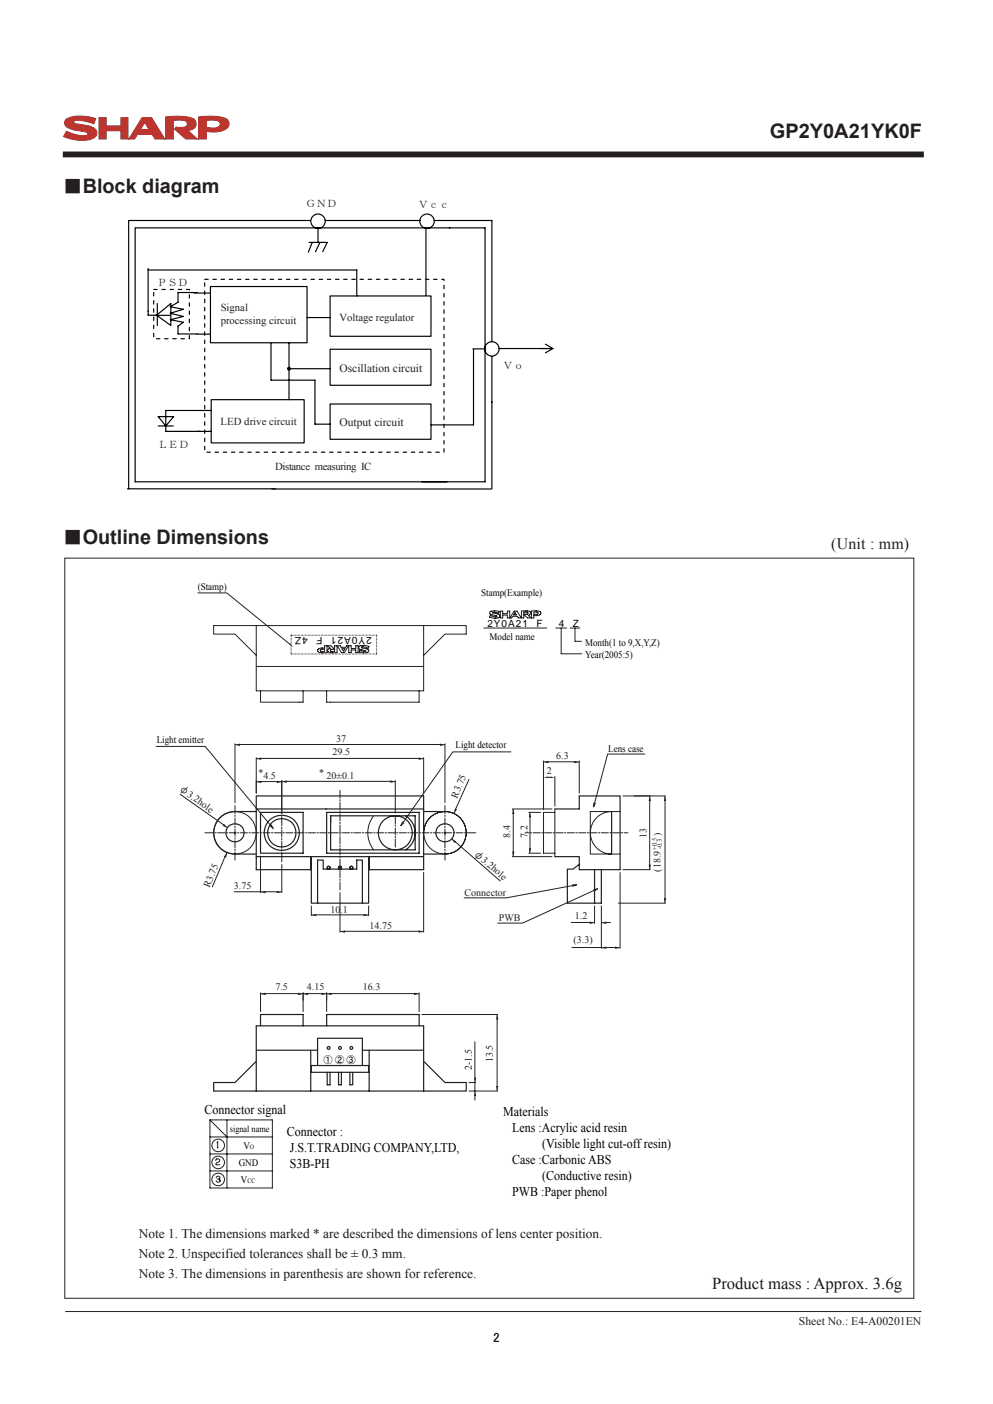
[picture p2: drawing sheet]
<svg xmlns="http://www.w3.org/2000/svg" width="210mm" height="297mm" viewBox="0 0 210 297" stroke-linecap="round" stroke-linejoin="round" font-family="sans-serif">
<path d="M13.9 32.7h180.8" fill="none" stroke="#231f20" stroke-width="1.2"/>
<path d="M13.7 118.1h179.5v156.6h-179.5zM13.9 277.5h180.8" fill="none" stroke="#231f20" stroke-width=".21"/>
<g fill="none" stroke="#050100" stroke-width=".25">
<path d="M28.6 48.2h74v53.7h-74v-53.6M31.2 57.1h44.2v5.5M31.3 56.8v9.9h4.7M65.3 51.3h3.9l-1 1.9M65.6 46.6h-38.4v56.8M66 51.3l-.8 2.1M67.3 48.3v3M67.7 51.3l-1 1.9M68.8 46.6h20M90.1 48.4v14.1M91.8 46.6h12.2v25.7M33.1 66.7l3-2.5v4.7z"/>
<path d="M33.3 64.2v4.7M41 62h3.5M41.6 70.7h2.9M41.8 61.9h-4.2v2l-1.6 1 2.8 .5-2.8 .9 2.8 .7-2.8 .6 2.8 .6-1.2 .8v1.7h4.2M44.5 60.6h20.4v11.9h-20.4zM57.3 72.7v7.7h9.3v9.3h3.2M61.1 72.5v12.1M61.1 78h8.7M64.9 67.2h4.9M69.8 73.9h21.3v7.6h-21.3zM69.8 62.6h21.3v8.5h-21.3zM100 73.8h2.5"/>
<path d="M100.1 73.9v16h-9M104 75.5v27.9M105.5 73.7h11.4M115.3 72.8l1.6 .9M116.9 73.7l-1.6 1M33.5 88.1h3.2l-1.6 2zM33.5 90.1h3.2M44.7 84.6h19.6v9.1h-19.6zM44.7 86.8h-9.6v4.5h9.6M69.8 85.5h21.3v7.4h-21.3zM26.9 103.4h31.4M57.5 103.5h46.4"/>
<circle cx="67.2" cy="46.8" r="1.52"/>
<circle cx="90.3" cy="46.8" r="1.52"/>
<circle cx="104" cy="73.8" r="1.52"/>
</g>
<path d="M43.3 59.1h50.6v36.6h-50.6v-36.6M32.5 61.2h7.5v10.5h-7.5v-10.5" fill="none" stroke="#050100" stroke-width=".25" stroke-dasharray=".7 1"/>
<circle cx="61.1" cy="78" r=".3" fill="#050100"/>
<circle cx="61.1" cy="78" r=".3" fill="none" stroke="#050100" stroke-width=".25"/>
<g fill="none" stroke="#231f20" stroke-width=".21">
<path d="M49.7 157.3v12.5M50.6 157.5h42.5M94.1 157.3v12.5M44.4 236.9h13.2v14.4h-13.2zM44.4 236.9l3.6 3.6M48 236.9v14.4M44.4 244.1h13.2M44.4 240.5h13.2M44.4 247.7h13.2M45.6 245.6l.3-.4 .5 .2a.5 .5 0 0 1-.5 .6l-.3 .4h.8M45.7 249.8l.3 .3h.3l.2-.2M45.7 249.1l.3-.3 .5 .2v.2l-.2 .2h-.3"/>
<path d="M45.9 241.8l.1-.2 .1 1.2M46 242.8h.1M46.3 249.4l.2 .2v.3v-.2"/>
<circle cx="46.1" cy="242.3" r="1.33"/>
<circle cx="46.1" cy="249.5" r="1.33"/>
<circle cx="46.1" cy="245.9" r="1.33"/>
</g>
<path d="M93.1 157.4l1 .1-1 .2z" fill="#231f20"/>
<path d="M93.1 157.4v.3l1-.2" fill="none" stroke="#231f20" stroke-width=".21"/>
<path d="M49.7 157.5l.9-.1v.3z" fill="#231f20"/>
<g fill="none" stroke="#231f20" stroke-width=".21">
<path d="M50.6 157.4v.3l-.9-.2M43.3 176.2h1.8M45.4 176.2h.3M46 176.2h1.5M47.8 176.2h.3M48.4 176.2h1.5M49.7 170.4v1.7M49.7 172.4v.3M49.7 173v1.5M49.7 174.8v.3M49.7 175.4v1.5M49.7 177.2v.3"/>
<path d="M49.7 177.8v1.5M49.7 179.6v.3M50.2 176.2h.3M50.8 176.2h1.5M52.6 176.2h.3M53.2 176.2h1.5M55 176.2h.3M55.6 176.2h1.5M57.4 176.2h.3M58 176.2h1.5M59.8 176.2h.3M60.4 176.2h1.5"/>
<path d="M62.2 176.2h.3M62.8 176.2h1.5M64.6 176.2h.3M65.2 176.2h1.5M67 176.2h.3M67.6 176.2h1.5M69.4 176.2h.3M70 176.2h1.5M71.8 176.2h.3M72.4 176.2h1.5M74.2 176.2h.3M74.8 176.2h1.5"/>
<path d="M76.6 176.2h.3M77.2 176.2h1.5M79 176.2h.3M79.6 176.2h1.5M81.4 176.2h.3M82 176.2h1.5M83.8 176.2h.3M84.4 176.2h1.5M86.2 176.2h.3M86.8 176.2h1.5M88.6 176.2h.3M89.2 176.2h1.5"/>
<path d="M91 176.2h.3M91.6 176.2h1.5M93.4 176.2h.3M94 176.2h1.5M94.1 170.4v1.7M94.1 172.4v.3M94.1 173v1.5M94.1 174.8v.3M94.1 175.4v1.5M94.1 177.2v.3M94.1 177.8v1.5M94.1 179.6v.3"/>
<path d="M95.8 176.2h.3M96.4 176.2h1.5M98.2 176.2h.3M98.8 176.2h1.8M49.7 180.2v1.8M71.9 188.9v8.3M72.8 197h15.8M89.6 184.6v12.6M94.1 180.2v1.8"/>
</g>
<g fill="none" stroke="#231f20" stroke-width=".25">
<path d="M54.2 171.7h-4.5a4.5 4.5 0 0 0-4.5 4.5 4.5 4.5 0 0 0 4.5 4.5h4.5M89.6 171.7h4.5M89.6 180.7h4.5M63.3 214.6h-8.2v2.4M69.9 214.6h18.7v2.4"/>
<circle cx="49.7" cy="176.2" r="1.92"/>
<circle cx="94.1" cy="176.2" r="1.92"/>
</g>
<path d="M71.9 197l.9-.1v.3z" fill="#231f20"/>
<path d="M72.8 196.9v.3l-.9-.2" fill="none" stroke="#231f20" stroke-width=".21"/>
<path d="M88.6 196.9l1 .1-1 .2z" fill="#231f20"/>
<path d="M54.2 165.2v2.6M55.2 165.4h3.4M59.6 165.2v6.9M88.6 196.9v.3l1-.2" fill="none" stroke="#231f20" stroke-width=".21"/>
<path d="M54.2 165.4l1-.2v.3z" fill="#231f20"/>
<path d="M55.2 165.2v.3l-1-.1" fill="none" stroke="#231f20" stroke-width=".21"/>
<path d="M58.6 165.2l1 .2-1 .1z" fill="#231f20"/>
<path d="M58.6 165.2v.3l1-.1M71.5 183.6h.7" fill="none" stroke="#231f20" stroke-width=".21"/>
<g fill="none" stroke="#231f20" stroke-width=".25">
<path d="M54.2 171.2h35.4M55.1 171.9h9v8.6h-9zM69.1 171.9h19.5v8.6h-19.5zM69.9 172.6h17.9v7.2h-17.9zM85.7 172.6a4.2 4.2 0 0 1 0 7.2M122.5 168.4v2.8h-5.2M54.2 181.2h35.4M65.7 181.2v2.8h-11.5v-15.6h35.4v15.6h-11.5v-2.8M65.8 181.2v9.9h12.2v-9.9M67.2 191.1v-9.1h1.1v1.9h7.1v-1.9h1.2v9.1M69.2 183.9l.1-.5 .2-.1 .3 .2v.4M69.3 183.4h.4v.4h-.4z"/>
<path d="M71.6 183.9v-.3a.3 .3 0 0 1 .3-.3 .3 .3 0 0 1 .3 .3v.3M74 183.9l.1-.5 .2-.1 .3 .2v.4M117.3 181.2h5.2v2.8M122.5 182.9l-1.3 1h-1.2v7.2h5.7M125.7 184v7.1h1.5v-7.1M54.2 217h35.4M63.3 214.6h.8v2.4M69.9 214.6h-.8v2.4M54.2 222.2h13M65.7 226.9h12.4M65.7 225.4h12.4M65.8 225.4v1.5"/>
<path d="M67.2 225.4v-5.7h9.4v5.7M69.2 226.9v2.6h.6v-2.6M69.3 221.5h.4v.4h-.4l-.1-.2zM71.6 226.9v2.6h.6v-2.6M74 226.9v2.6h.6M74.6 226.9v2.5M76.6 222.2h13M78 225.4v1.5"/>
<circle cx="59.6" cy="176.2" r="3.7"/>
<circle cx="59.6" cy="176.2" r="3"/>
<circle cx="83.6" cy="176.2" r="3.6"/>
<circle cx="71.9" cy="183.6" r=".3"/>
<circle cx="74.3" cy="183.6" r=".3"/>
<circle cx="71.9" cy="221.7" r=".3"/>
<circle cx="74.3" cy="221.7" r=".3"/>
</g>
<path d="M114.9 161.2l1-.2v.3z" fill="#231f20"/>
<path d="M115.9 161v.3l-1-.1" fill="none" stroke="#231f20" stroke-width=".21"/>
<path d="M121.5 161l1 .2-1 .1z" fill="#231f20"/>
<path d="M121.5 161v.3l1-.1M120.8 195.2h4M125.7 191.7v3.6M128.1 195.2h1" fill="none" stroke="#231f20" stroke-width=".21"/>
<path d="M127.2 195.2l.9-.2v.3z" fill="#231f20"/>
<path d="M128.1 195v.3l-.9-.1" fill="none" stroke="#231f20" stroke-width=".21"/>
<path d="M124.8 195l.9 .2-.9 .1z" fill="#231f20"/>
<path d="M124.8 195v.3l.9-.1" fill="none" stroke="#231f20" stroke-width=".21"/>
<path d="M125.6 169.8l.3 .1-.4 .9z" fill="#231f20"/>
<path d="M136.3 159.5h-7.8l-2.7 10.3M125.6 169.8l-.1 1 .4-.9" fill="none" stroke="#231f20" stroke-width=".21"/>
<path d="M121 187.2h1l-.9 .3z" fill="#231f20"/>
<path d="M117.3 171.2v.7h-2.4v8.6h2.4M117.3 171.9v9.3M121 187.2h1l-.9 .3M121 187.4l-13.9 2.5" fill="none" stroke="#231f20" stroke-width=".21"/>
<path d="M112 171.9l.2 .9h-.3z" fill="#231f20"/>
<path d="M112 171.9l.2 .9h-.3" fill="none" stroke="#231f20" stroke-width=".21"/>
<path d="M111.9 179.6h.3l-.2 .9z" fill="#231f20"/>
<path d="M111.9 179.6h.3l-.2 .9M115.9 164.5h.5M117.3 164.3v6.3" fill="none" stroke="#231f20" stroke-width=".21"/>
<g fill="#231f20">
<path d="M114.9 164.5l1-.2v.3z"/>
<path d="M116.4 164.3l.9 .2-.9 .1z"/>
</g>
<path d="M108.3 171.2h8.4M108.5 172.1v8.2M108.3 181.2h8.4" fill="none" stroke="#231f20" stroke-width=".21"/>
<path d="M108.5 171.2l.1 .9h-.3z" fill="#231f20"/>
<path d="M108.5 171.2l.1 .9h-.3" fill="none" stroke="#231f20" stroke-width=".21"/>
<path d="M108.3 180.3h.3l-.1 .9z" fill="#231f20"/>
<path d="M99.2 164.9l-2.9 6.3M108.3 180.3h.3l-.1 .9" fill="none" stroke="#231f20" stroke-width=".21"/>
<path d="M96.2 171.2l.3 .1-.6 .8z" fill="#231f20"/>
<path d="M94 176.2h.2M94.1 176.1v.2M96.2 171.2l.3 .1-.6 .8M47.6 181.2l-2.7 6.4" fill="none" stroke="#231f20" stroke-width=".21"/>
<path d="M48 180.3l-.3 1-.3-.1z" fill="#231f20"/>
<path d="M49.6 176.2h.2M49.7 176.1v.2M48 180.3l-.3 1-.3-.1M65.8 191.7v2M66.8 193.6h10.2M78 191.7v2" fill="none" stroke="#231f20" stroke-width=".21"/>
<path d="M65.8 193.6l1-.2v.3z" fill="#231f20"/>
<path d="M66.8 193.4v.3l-1-.1" fill="none" stroke="#231f20" stroke-width=".21"/>
<path d="M77 193.4l1 .2-1 .1z" fill="#231f20"/>
<g fill="none" stroke="#231f20" stroke-width=".21">
<path d="M89.6 176.2a4.5 4.5 0 0 1 4.5-4.5 4.5 4.5 0 0 1 4.5 4.5 4.5 4.5 0 0 1-4.5 4.5M131.7 168.4h5.8M137.4 169.3v13.7M77 193.4v.3l1-.1M131.7 184h5.8"/>
<circle cx="49.7" cy="176.2" r="4.5"/>
<circle cx="94.1" cy="176.2" r="4.5"/>
</g>
<path d="M137.3 168.4l.2 .9h-.3z" fill="#231f20"/>
<path d="M137.3 168.4l.2 .9h-.3" fill="none" stroke="#231f20" stroke-width=".21"/>
<path d="M137.2 183h.3l-.2 1z" fill="#231f20"/>
<path d="M137.2 183h.3l-.2 1" fill="none" stroke="#231f20" stroke-width=".21"/>
<path d="M122.5 168.4h8.6v15.6h-8.6M129.3 171.7v9M54.2 224.5l-4.5 4.5h-4.5v1.8M89.6 224.5l4.5 4.5h4.5" fill="none" stroke="#231f20" stroke-width=".25"/>
<path d="M100.4 230.8l.2 1h-.4z" fill="#231f20"/>
<path d="M100.4 230.8l.2 1h-.4" fill="none" stroke="#231f20" stroke-width=".21"/>
<path d="M100.2 228.1h.4l-.2 .9z" fill="#231f20"/>
<path d="M100.2 228.1h.4l-.2 .9" fill="none" stroke="#231f20" stroke-width=".21"/>
<path d="M54.2 217v13.8M89.6 217v13.8M65.7 222.2v8.6M78.1 222.2v8.6M98.6 229v1.8h-53.4" fill="none" stroke="#231f20" stroke-width=".25"/>
<path d="M105.1 214.6l.1 1h-.3z" fill="#231f20"/>
<path d="M105.1 214.6l.1 1h-.3" fill="none" stroke="#231f20" stroke-width=".21"/>
<path d="M104.9 229.9h.3l-.1 .9z" fill="#231f20"/>
<g fill="none" stroke="#231f20" stroke-width=".21">
<path d="M71.9 167.2v1.7M71.9 169.2v.3M71.9 169.8v1.5M71.9 171.6v.3M71.9 172.2v1.5M71.9 174v.3M71.9 174.6v1.5M71.9 176.4v.3M71.9 177v1.5M71.9 178.8v.3M71.9 179.4v1.5M111 176.2h.9"/>
<path d="M112.2 176.2h.3M112.8 176.2h1.5M114.6 176.2h.3M115.1 176.2h1.6M117 176.2h.3M117.5 176.2h1.6M119.4 176.2h.3M119.9 176.2h1.6M121.8 176.2h.3M122.3 176.2h1.6M124.2 176.2h.3M124.7 176.2h1.5"/>
<path d="M126.6 176.2h.3M127.1 176.2h1.5M129 176.2h.3M129.3 171.7a4.5 4.5 0 0 0-4.5 4.5 4.5 4.5 0 0 0 4.5 4.5M129.5 176.2h1.5M131.1 171.7h-6.3v9h6.3M131.4 176.2h.3M132 176.2h.8M71.9 181.2v.3M71.9 181.8v1.5M71.9 183.6v.3M71.9 184.2v1.5"/>
<path d="M71.9 186v.3M71.9 186.6v1.7M55.1 210.1v3.9M56.1 210.2h7M64.1 210.1v3.9M104.9 229.9h.3l-.1 .9"/>
</g>
<path d="M55.1 210.2l1-.1v.3z" fill="#231f20"/>
<path d="M56.1 210.1v.3l-1-.2" fill="none" stroke="#231f20" stroke-width=".21"/>
<path d="M63.1 210.1l1 .1-1 .2z" fill="#231f20"/>
<path d="M63.1 210.1v.3l1-.2M64.1 210.1v1.5M65 210.2h3.1M69.1 210.1v1.5" fill="none" stroke="#231f20" stroke-width=".21"/>
<path d="M64.1 210.2l.9-.1v.3z" fill="#231f20"/>
<path d="M65 210.1v.3l-.9-.2" fill="none" stroke="#231f20" stroke-width=".21"/>
<path d="M68.1 210.1l1 .1-1 .2z" fill="#231f20"/>
<path d="M68.1 210.1v.3l1-.2M69.1 210.1v3.9M70 210.2h17.7M88.6 210.1v3.9" fill="none" stroke="#231f20" stroke-width=".21"/>
<path d="M87.7 210.1l.9 .1-.9 .2z" fill="#231f20"/>
<path d="M87.7 210.1v.3l.9-.2" fill="none" stroke="#231f20" stroke-width=".21"/>
<path d="M69.1 210.2l.9-.1v.3z" fill="#231f20"/>
<path d="M49.5 188.7h5.6M55.1 181.1v7.7M56.1 188.7h2.5M59.6 182.9v5.9M70 210.1v.3l-.9-.2" fill="none" stroke="#231f20" stroke-width=".21"/>
<path d="M58.6 188.5l1 .2-1 .1z" fill="#231f20"/>
<path d="M58.6 188.5v.3l1-.1" fill="none" stroke="#231f20" stroke-width=".21"/>
<path d="M55.1 188.7l1-.2v.3z" fill="#231f20"/>
<path d="M56.1 188.5v.3l-1-.1" fill="none" stroke="#231f20" stroke-width=".21"/>
<path d="M125.5 188.3l.9-.3-.8 .6z" fill="#231f20"/>
<path d="M54.2 160.3v7.5M55.2 160.5h33.4M89.6 160.3v7.5M125.5 188.3l.9-.3-.8 .6M125.5 188.4l-15 6.9h-5.2" fill="none" stroke="#231f20" stroke-width=".21"/>
<path d="M54.2 160.5l1-.2v.3z" fill="#231f20"/>
<path d="M55.2 160.3v.3l-1-.1" fill="none" stroke="#231f20" stroke-width=".21"/>
<path d="M88.6 160.3l1 .2-1 .1z" fill="#231f20"/>
<path d="M59.6 165.1v7M60.6 165.3h22M83.6 165.1v6.9M88.6 160.3v.3l1-.1" fill="none" stroke="#231f20" stroke-width=".21"/>
<path d="M59.6 165.3l1-.2v.4z" fill="#231f20"/>
<path d="M60.6 165.1v.4l-1-.2" fill="none" stroke="#231f20" stroke-width=".21"/>
<path d="M82.6 165.1l1 .2-1 .2z" fill="#231f20"/>
<path d="M82.6 165.1v.4l1-.2" fill="none" stroke="#231f20" stroke-width=".21"/>
<path d="M57.1 174.7l.2-.2 .5 .8z" fill="#231f20"/>
<path d="M33 157.9h10.4l13.8 16.7M57.3 174.5l.5 .8-.7-.6" fill="none" stroke="#231f20" stroke-width=".21"/>
<path d="M85.2 173.8l.2 .2-.7 .7z" fill="#231f20"/>
<path d="M54.2 138.7l-4.5-4.5h-4.5v-1.8h53.4v1.8h-4.5l-4.5 4.5M54.2 132.4v13.8h35.4v-13.8M54.2 141h35.4M55.1 146.2v2.4h9v-2.4M69.1 146.2v2.4h19.5v-2.4M108 159.1h-12.2l-10.5 14.8M85.2 173.8l-.5 .9 .7-.7" fill="none" stroke="#231f20" stroke-width=".21"/>
<path d="M61.3 136.1l.7 .7-.9-.4z" fill="#231f20"/>
<g fill="none" stroke="#231f20" stroke-width=".21">
<path d="M41.8 125.4h6.2l13.2 10.9M61.6 134.7h.1M61.6 135h.1M61.6 135.3h.1M61.6 135.6h.1M61.6 135.9h.1M61.6 136.2h.1M61.6 136.5h.1M61.6 136.8h.1M61.6 137.1h.1M61.6 137.4h.1M61.6 137.7h.1"/>
<path d="M61.6 138h.1M61.6 138.3v.1M61.6 134.4h.1M61.9 138.4h.1M61.9 134.4h.1M62.2 138.4h.1M62.2 134.4h.1M62.5 138.4h.1M62.5 134.4h.1M62.8 138.4h.1M62.8 134.4h.1M63.1 138.4h.1"/>
<path d="M63.1 134.4h.1M63.4 138.4h.1M63.4 134.4h.1M63.7 138.4h.1M63.7 134.4h.1M64 138.4h.1M64 134.4h.1M64.3 138.4h.1M64.3 134.4h.1M64.6 138.4h.1M64.6 134.4h.1M64.9 138.4h.1"/>
<path d="M64.9 134.4h.1M65.2 138.4h.1M65.2 134.4h.1M65.5 138.4h.1M65.5 134.4h.1M65.8 138.4h.1M65.8 134.4h.1M66.1 138.4h.1M66.1 134.4h.1M66.4 138.4h.1M66.4 134.4h.1M66.7 138.4h.1"/>
<path d="M66.7 134.4h.1M67 138.4h.1M67 134.4h.1M67.3 138.4h.1M67.3 134.4h.1M67.4 137.3l.5-.2h.7v-.5h.5v1.5h-.2a1.99 1.99 0 0 1-1.7-.4zM67.6 138.4h.1M67.6 134.4h.1M67.8 137.4h.8v.4h-.7l-.2-.1zM67.9 138.4h.1M67.9 134.4h.1M68.2 138.4h.1"/>
<path d="M68.2 134.4h.1M68.5 138.4h.1M68.5 134.4h.1M68.8 138.4h.1M68.8 134.4h.1M69.1 138.4h.1M69.1 134.4h.1M69.4 138.4h.1M69.4 134.4h.1M69.7 138.4h.1M69.7 134.4h.1M70 138.4h.1"/>
<path d="M70 134.4h.1M70.2 137.4h.4l.1-.1-.7-.7h-.8l.6 .5-.4 .3-.1 .3a1.85 1.85 0 0 0 2 .4v-1.5h-.5v1.2l-.4 .1a.34 .34 0 0 1-.5-.4M70.2 137.4l-.3 .1M70.3 138.4h.1M70.3 134.4h.1M70.6 138.4h.1M70.6 134.4h.1M70.9 138.4h.1M70.9 134.4h.1M71.2 138.4h.1M71.2 134.4h.1M71.5 138.4h.1"/>
<path d="M71.5 134.4h.1M71.8 138.4h.1M71.8 134.4h.1M72.1 138.4h.1M72.1 134.4h.1M72.3 137.2h.6l-.3 .5zM72.4 138.4h.1M72.4 134.4h.1M72.7 138.4h.1M72.7 134.4h.1M73 138.4h.1M73 134.4h.1"/>
<path d="M73.3 138.4h.1M73.3 134.4h.1M73.6 138.4h.1M73.6 134.4h.1M73.7 136.6l-.9 1.5h-.6l-.9-1.5h.6l.2 .4h1l.2-.4h1v.6h.9v-.6h.5v1.5h-.5v-.6h-.9v.6h-.6v-1.5M73.9 138.4h.1M73.9 134.4h.1M74.2 138.4h.1M74.2 134.4h.1M74.5 138.4h.1M74.5 134.4h.1M74.8 138.4h.1"/>
<path d="M74.8 134.4h.1M75.1 138.4h.1M75.1 134.4h.1M75.4 138.4h.1M75.4 134.4h.1M75.7 138.4h.1M75.7 134.4h.1M76 138.4h.1M76 134.4h.1M76.3 138.4h.1M76.3 134.4h.1M76.6 138.4h.1"/>
<path d="M76.6 134.4h.1M76.8 136.5l1.2 .3-.2 .3a1.2 1.2 0 0 0-1.4-.1l1.2 .3a.41 .41 0 0 1 .4 .5 .41 .41 0 0 1-.5 .3l-1.5-.1 .1-.4 1.3 .2-.3-.2a1.11 1.11 0 0 1-1.2-.7l.3-.3 .7-.1M76.9 138.4h.1M76.9 134.4h.1M77.2 138.4h.1M77.2 134.4h.1M77.5 138.4h.1M77.5 134.4h.1M77.8 138.4h.1M77.8 134.4h.1M78.1 138.4h.1M78.1 134.4h.1"/>
<path d="M78.4 138.4h.1M78.4 134.4h.1M78.7 138.4h.1M78.7 134.4h.1M79 138.4h.1M79 134.4h.1M79.3 138.4h.1M79.3 134.4h.1M79.6 134.4h.1M79.7 134.7h.1M79.7 135h.1M79.7 135.3h.1"/>
<path d="M79.7 135.6h.1M79.7 135.9h.1M79.7 136.2h.1M79.7 136.5h.1M79.7 136.8h.1M79.7 137.1h.1M79.7 137.4h.1M79.7 137.7h.1M79.7 138h.1M79.7 138.3l-.1 .1M102.3 132.9h13.3M104.6 130.8h.4a.49 .49 0 0 0 .6-.4 .49 .49 0 0 0-.6-.5l-.9-.3 .3-.1 1 .2 .2-.3-1-.2a.82 .82 0 0 0-1.1 .6l.2 .2 1.3 .3 .1 .1a1.57 1.57 0 0 1-1.4-.2l-.2 .4 1.3 .2"/>
<path d="M107.8 130.7v-1.4h-.5v.5h-1v-.5h-.5v1.4h.5v-.6h1v.6h.9l.2-.3h1l.2 .3h.6l-.9-1.4h-.6l-.9 1.4M108.9 129.6l.3 .5h-.6zM111.6 129.9l-.3 .1M111.7 129.8l-.2-.3h-.7v1.2h-.5v-1.4a2.82 2.82 0 0 1 1.8 .1l.1 .5-.5 .3 .6 .5h-.7l-.8-.6 .1-.1h.5M112.4 129.3l.7-.1a1.13 1.13 0 0 1 1.3 .4 1.09 1.09 0 0 1-1.5 .6v.5h-.5zM112.9 129.5h.6a.28 .28 0 0 1 .3 .4 .28 .28 0 0 1-.5 .1l-.4-.1zM117.5 132.9h2.3M118.7 132.9v5.4h4.3M120.5 132.9h2.1M121.6 132.9v2.8h1.4M127.2 191.7v8.9M131.1 184.6v16"/>
<path d="M120.9 200.5h6.3M128.1 200.5h2.1"/>
</g>
<path d="M130.2 200.3l.9 .2-.9 .1z" fill="#231f20"/>
<path d="M130.2 200.3v.3l.9-.1" fill="none" stroke="#231f20" stroke-width=".21"/>
<path d="M127.2 200.5l.9-.2v.3z" fill="#231f20"/>
<path d="M134.1 168.4h6.6M140.6 169.3v20.8M130.8 191.1h9.9M128.1 200.3v.3l-.9-.1" fill="none" stroke="#231f20" stroke-width=".21"/>
<path d="M140.6 168.4l.1 .9h-.3z" fill="#231f20"/>
<path d="M140.6 168.4l.1 .9h-.3" fill="none" stroke="#231f20" stroke-width=".21"/>
<path d="M140.4 190.1h.3l-.1 1z" fill="#231f20"/>
<path d="M79 172.6a5.8 5.8 0 0 0 0 7.2M96.3 178.1l9.5 8.3M140.4 190.1h.3l-.1 1" fill="none" stroke="#231f20" stroke-width=".21"/>
<path d="M95.5 177.5l.9 .5-.2 .2z" fill="#231f20"/>
<path d="M38.1 168.1l9.2 6.4M94 176.2h.2M94.1 176.1v.2M95.5 177.5l.7 .7 .2-.2" fill="none" stroke="#231f20" stroke-width=".21"/>
<path d="M47.4 174.4l.7 .7-.9-.4z" fill="#231f20"/>
<g fill="none" stroke="#231f20" stroke-width=".21">
<path d="M47.4 174.4l-.2 .3 .9 .4M49.6 176.2h.2M49.7 176.1v.2M59.6 172.7v2M59.6 175v.3M59.6 175.6v1.5M59.6 177.4v.3M59.6 178v1.5M59.6 179.8v.3M83.6 172.6v1.7M83.6 174.5v.3M83.6 175.2v1.5"/>
<path d="M83.6 177v.3M83.6 177.6v1.6M111.8 171.9h2.5M112.1 172.8v6.8M114.9 161v10.3M115.9 161.2h5.6M122.5 161v6.8M59.6 180.4v1.9M98.2 190h8.9M111.8 180.5h2.5M89.2 214.6h16.1M105.1 215.6v14.3"/>
<path d="M99.2 229h1.4M99.2 230.8h6.1M100.4 220.4v7.7M100.4 229v1.8M100.4 231.8v.9"/>
</g>
<path d="M20.9 24.9h1.5v1.7h3.2v-1.7h1.5v4.5h-1.5v-1.7h-3.2v1.7h-1.5zM30.1 24.9l-2.8 4.5h1.1l.7-1h3.1l.6 1h2l-2.8-4.5zM30.6 25.9l.9 1.5h-1.8zM35 24.8v4.6h1.7v-3.9a5.2 5.2 0 0 1 2.6 .1 .7 .7 0 0 1 .3 .8 .7 .7 0 0 1-.7 .5h-1.6l-.4 .4 2.4 2.1h2.4l-2.1-1.8a1.47 1.47 0 0 0 1.5-.6 1.47 1.47 0 0 0 .1-1.6 8.5 8.5 0 0 0-5.6-.7zM43.6 25.5a5.2 5.2 0 0 1 2.6 .1 .8 .8 0 0 1 .3 1 .8 .8 0 0 1-.9 .4l-2-.1zM42 24.8v4.6h1.6v-1.7a5.3 5.3 0 0 0 4.6-.7 1.35 1.35 0 0 0 0-1.5 1.35 1.35 0 0 0-1.3-.7 14.6 14.6 0 0 0-4.9 0zM13.9 25.4a1.13 1.13 0 0 0 .7 1.7l1.4 .4 2 .4a.52 .52 0 0 1 .5 .7 6.9 6.9 0 0 1-4.4-.8l-.6 1.1a8.6 8.6 0 0 0 6.2 .4 1.24 1.24 0 0 0 .8-1.3 1.24 1.24 0 0 0-1-1.1l-1.3-.4a5.7 5.7 0 0 1-2.6-.6 .87 .87 0 0 1 1.2-.4l1.5 .2 1.5 .5 .4-1.1a8.9 8.9 0 0 0-6 0z" fill="#bd352f"/>
<path d="M13.9 25.4a6.7 6.7 0 0 1 5.7-.5l.6 .2-.4 1.1a7.5 7.5 0 0 0-4-.7l-.2 .2a1.07 1.07 0 0 0 1.3 .6 5.7 5.7 0 0 1 3.3 1.1 1.37 1.37 0 0 1-1.2 2.1 9.6 9.6 0 0 1-5.5-.6l.6-1.1a6.9 6.9 0 0 0 4.4 .8l.1-.2a1.41 1.41 0 0 0-1.5-.7 5.9 5.9 0 0 1-3.2-1.1l-.2-.8zM20.9 24.9h1.5v1.7h3.2v-1.7h1.5v4.5h-1.5v-1.7h-3.2v1.7h-1.5zM30.1 24.9h1.9l2.8 4.5h-2l-.6-1h-3.1l-.7 1h-1.1zM30.6 25.9l.9 1.5h-1.8zM35 24.8a12.6 12.6 0 0 1 5.8 .3 1.33 1.33 0 0 1 .6 1.6 1.33 1.33 0 0 1-1.4 .9h-.4l2.1 1.8h-2.4l-2.4-2.1 .4-.4 .8 .1a1.84 1.84 0 0 0 1.4-.4 .94 .94 0 0 0-1.2-1.2l-1.6 .1v3.9h-1.7zM42 24.8a12.6 12.6 0 0 1 5.8 .3 1.35 1.35 0 0 1 .6 1.5 1.35 1.35 0 0 1-1.2 1 6.3 6.3 0 0 1-3.6 .1v1.7h-1.6zM43.6 25.5a5.2 5.2 0 0 1 2.6 .1 .8 .8 0 0 1 .3 1 .8 .8 0 0 1-.9 .4l-2-.1z" fill="none" stroke="#bb322e" stroke-width=".24"/>
<g font-size="4.2" fill="#231f20">
<text x="162.8" y="29.2">GP2Y0A21YK0F</text>
<text x="13.3" y="40.8">■Block diagram</text>
<text x="13.3" y="115.1">■Outline Dimensions</text>
</g>
<text font-size="3.5" fill="#211915" x="150.6" y="272.8">Product mass : Approx. 3.6g</text>
<text font-size="3.4" fill="#231f20" x="175.8" y="116.2">(Unit : mm)</text>
<g font-size="2.8" fill="#050100">
<text x="43.3" y="235.7">Connector signal</text>
<text x="106.4" y="236">Materials</text>
<text x="108.3" y="239.4">Lens :Acrylic acid resin</text>
<text x="60.7" y="240.4">Connector :</text>
<text x="61.3" y="243.8">J.S.T.TRADING COMPANY,LTD,</text>
<text x="114.7" y="242.8">(Visible light cut-off resin)</text>
<text x="61.3" y="247.2">S3B-PH</text>
<text x="108.3" y="246.2">Case :Carbonic ABS</text>
<text x="114.7" y="249.6">(Conductive resin)</text>
<text x="108.3" y="253">PWB :Paper phenol</text>
</g>
<g font-size="2.8" fill="#211915">
<text x="29.4" y="261.8">Note 1. The dimensions marked * are described the dimensions of lens center position.</text>
<text x="29.4" y="266.1">Note 2. Unspecified tolerances shall be ± 0.3 mm.</text>
<text x="29.4" y="270.3">Note 3. The dimensions in parenthesis are shown for reference.</text>
</g>
<text font-size="2.8" x="104.3" y="284">2</text>
<text font-size="2.5" fill="#231f20" x="169" y="280.3">Sheet No.: E4-A00201EN</text>
<g font-size="2.4" fill="#231f20">
<text x="71.8" y="78.7">Oscillation circuit</text>
<text x="71.8" y="90">Output circuit</text>
</g>
<g font-size="2.3" fill="#231f20">
<text x="46.7" y="65.7">Signal</text>
<text x="46.7" y="68.5">processing circuit</text>
<text x="71.8" y="68">Voltage regulator</text>
<text x="46.7" y="90">LED drive circuit</text>
<text x="58.2" y="99.4">Distance measuring IC</text>
</g>
<g font-size="2.2" fill="#231f20">
<text x="64.7" y="43.9">ＧＮＤ</text>
<text x="88.4" y="44.1">Ｖｃｃ</text>
<text x="33.2" y="60.5">ＰＳＤ</text>
<text x="106.3" y="78">Ｖｏ</text>
<text x="33.3" y="94.8">ＬＥＤ</text>
</g>
<g font-size="2.1" fill="#050100">
<text x="41.8" y="124.7">(Stamp)</text>
<text x="101.8" y="126.1">Stamp(Example)</text>
<text x="65.1" y="134.7" transform="rotate(-180 65.1 134.7)">4Z</text>
<text x="68.2" y="134.7" transform="rotate(-180 68.2 134.7)">F</text>
<text x="78.6" y="134.7" transform="rotate(-180 78.6 134.7)">2Y0A21</text>
<text x="103.1" y="132.6">2Y0A21</text>
<text x="103.5" y="135.4">Model name</text>
<text x="113.5" y="132.6">F</text>
<text x="118.2" y="132.6">4</text>
<text x="121.2" y="132.6">Z</text>
<text x="123.7" y="136.6">Month(1 to 9,X,Y,Z)</text>
<text x="123.7" y="139.2">Year(2005:5)</text>
<text x="33.1" y="157.1">Light emitter</text>
<text x="96.3" y="158.3">Light detector</text>
<text x="128.6" y="159">Lens case</text>
<text x="51.5" y="243.1">V</text>
<text x="50.5" y="246.7">GND</text>
<text x="51" y="250.3">V</text>
</g>
<g font-size="2.1" fill="#231f20">
<text x="70.3" y="159.8">29.5</text>
<text x="71.1" y="157">37</text>
<text x="117.6" y="160.5">6.3</text>
<text x="37.7" y="167.2" transform="rotate(35 37.7 167.2)">φ3.2hole</text>
<text x="54.6" y="164.2">*</text>
<text x="55.7" y="164.9">4.5</text>
<text x="67.5" y="164.2">*</text>
<text x="69.1" y="164.9">20±0.1</text>
<text x="115.6" y="163.8">2</text>
<text x="96.7" y="168.9" transform="rotate(-67 96.7 168.9)">R3.75</text>
<text x="107.9" y="177.2" transform="rotate(-90 107.9 177.2)">8.4</text>
<text x="111.5" y="177.3" transform="rotate(-90 111.5 177.3)">7.2</text>
<text x="136.7" y="177.3" transform="rotate(-90 136.7 177.3)">13</text>
<text x="139.6" y="176.8" transform="rotate(-90 139.6 176.8)">)</text>
<text x="100.1" y="180.8" transform="rotate(40 100.1 180.8)">φ3.2hole</text>
<text x="139.6" y="184.4" transform="rotate(-90 139.6 184.4)">(18.9</text>
<text x="44.3" y="187.8" transform="rotate(-67 44.3 187.8)">R3.75</text>
<text x="49.5" y="188.1">3.75</text>
<text x="98.2" y="189.5">Connector</text>
<text x="69.9" y="193.1">10.1</text>
<text x="78.2" y="196.6">14.75</text>
<text x="105.5" y="194.9">PWB</text>
<text x="121.6" y="194.5">1.2</text>
<text x="121.3" y="199.6">(3.3)</text>
<text x="58.2" y="209.5">7.5</text>
<text x="64.9" y="209.5">4.15</text>
<text x="76.8" y="209.5">16.3</text>
<text x="99.8" y="226.4" transform="rotate(-90 99.8 226.4)">2-1.5</text>
<text x="104.2" y="224.7" transform="rotate(-90 104.2 224.7)">13.5</text>
</g>
<g font-size="1.9" fill="#050100">
<text x="68.4" y="224.8">① ② ③</text>
<text x="48.6" y="239.5">signal name</text>
</g>
<g font-size="1.4" fill="#231f20">
<text x="138.9" y="179.8" transform="rotate(-90 138.9 179.8)">+0.5</text>
<text x="140" y="179.7" transform="rotate(-90 140 179.7)">-0.3</text>
</g>
<g font-size="1.4" fill="#050100">
<text x="52.9" y="243.1">O</text>
<text x="52.3" y="250.3">CC</text>
</g>
</svg>
